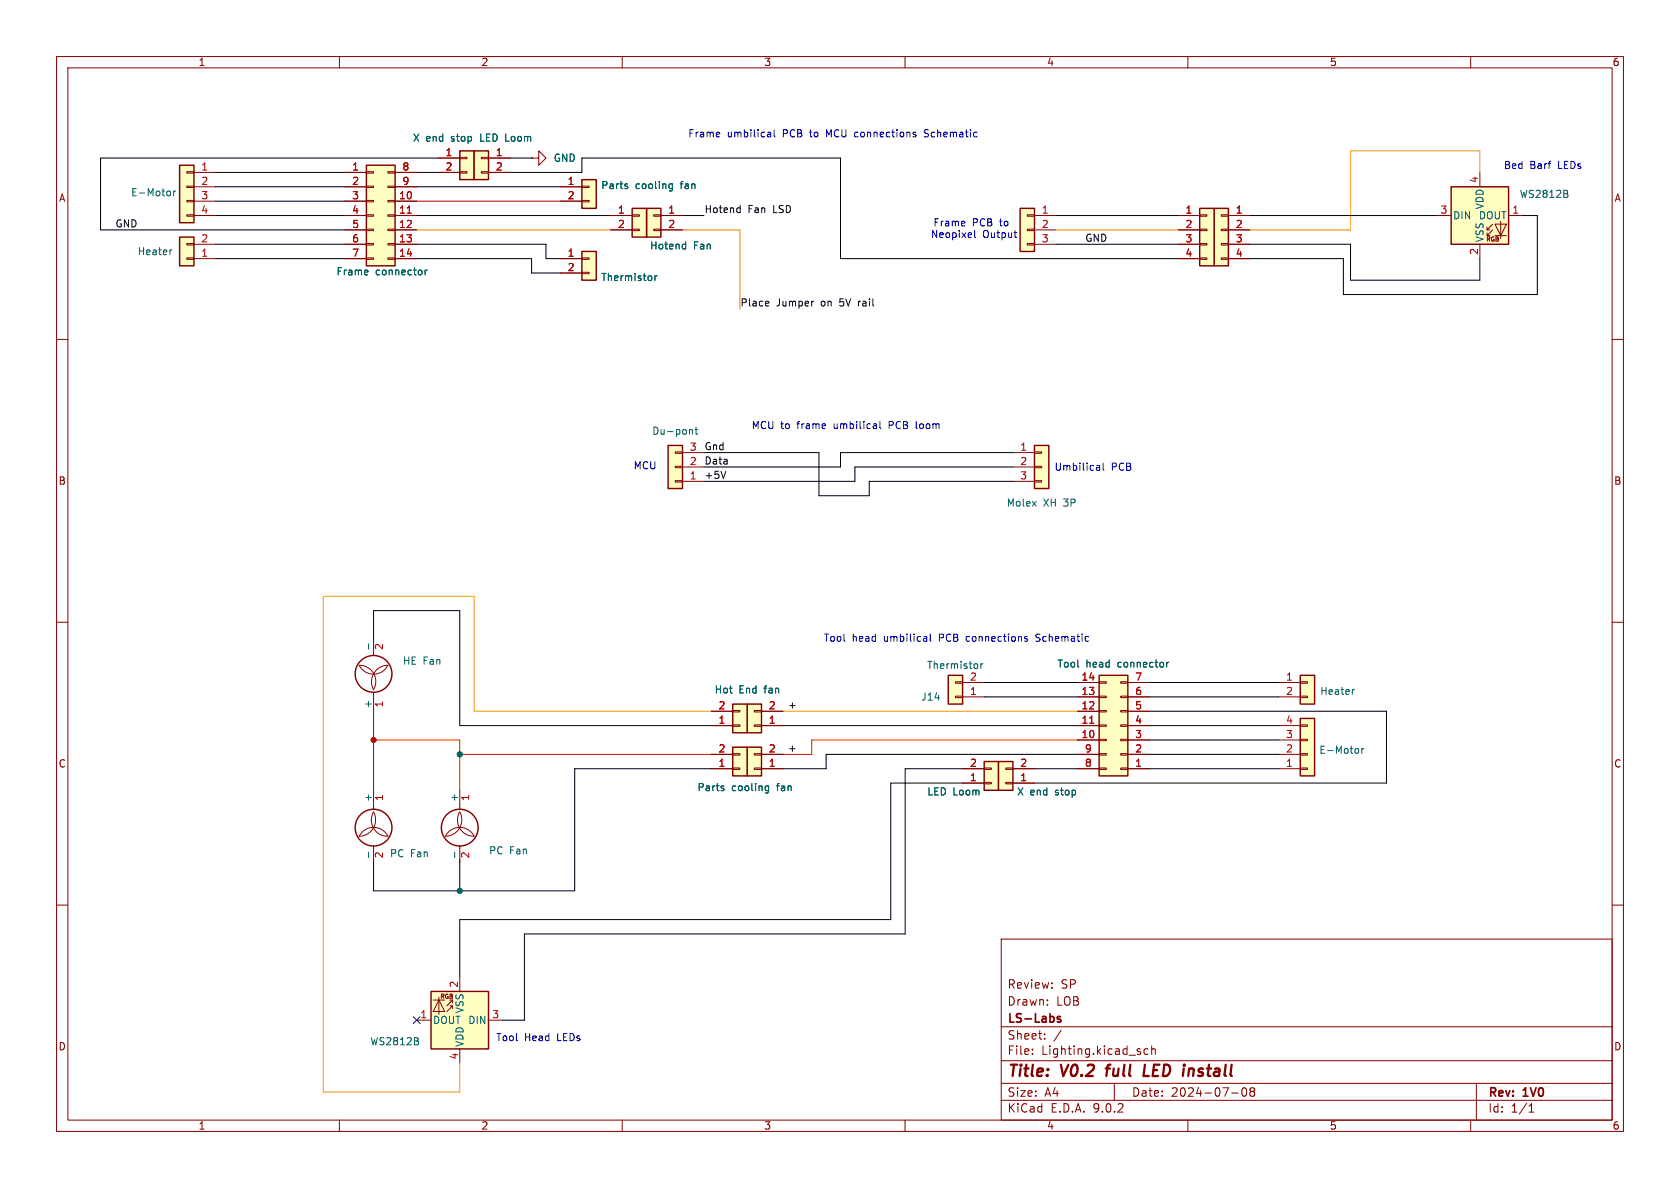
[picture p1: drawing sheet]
<svg xmlns="http://www.w3.org/2000/svg" width="297mm" height="210mm" viewBox="0 0 297 210" stroke-linecap="round" stroke-linejoin="round" font-family="sans-serif">
<g fill="none" stroke="#840000" stroke-width=".18">
<path d="M10 10h277v190h-277zM12 12h273v186h-273zM60 10v2M110 10v2M160 10v2M210 10v2M260 10v2M10 60h2M285 60h2M10 110h2M285 110h2M10 160h2"/>
<path d="M177 166h108v32h-108zM185.2 177.6v.1M185.2 176.8v.1M186 174.6v.1M186 173.8v.1M285 160h2M60 198v2M110 198v2M160 198v2M177 194.5h108M177 191.5h108M177 187.5h108"/>
<path d="M177 181.5h108M182.5 186.3v.1M182.5 185.5v.1M184.7 183.6v.1M184.7 182.8v.1M187.6 182.1l-1.3 2M197 191.5v3M203 185.5l-.5-.1-.3 .3v.4l.2 .2h.6M203.6 185.5l.2-.1 .4 .1v.9M203.6 184.9v1.5M210 198v2M217.7 193.2h1.2"/>
<path d="M219.7 192.4l.2-.1a.81 .81 0 0 1 .6 .6 .81 .81 0 0 1-.3 .8l-.2 .1a.81 .81 0 0 1-.3-1.4zM221.2 192.9l-.2-.2 .2-.4 .5 .1 .1 .2-.3 .3M221.2 192.9l-.2 .3v.5l.2 .1 .5-.1 .1-.2-.1-.4-.2-.2M221.2 192.9h.3M260 198v2M261 191.5v6.5M270.3 196.6h.9M270.3 195.5l.4-.4v1.5"/>
</g>
<path d="M195.5 188.9h.7M195.8 188.5l-.2 1.7M202.4 188.2l-.2 2h.9M210.5 188.9h.3" fill="none" stroke="#840000" stroke-width=".4"/>
<path d="M187.5 179.8l-.4-.1-.2 .2 .1 .2 .5 .2v.3h-.6" fill="none" stroke="#840000" stroke-width=".3"/>
<path d="M214.6 36.8h2.6v10.2h-2.6z" fill="#ffffc2"/>
<path d="M214.6 36.8h2.6v10.2h-2.6z" fill="none" stroke="#840000" stroke-width=".25"/>
<path d="M215.9 38h1.3v.2h-1.3zM217.2 38.1h3.8M215.9 40.5h1.3v.3h-1.3zM215.9 43.1h1.3v.2h-1.3zM215.9 45.6h1.3v.2h-1.3zM217.2 40.6h3.8M217.2 43.2h3.8M217.2 45.7h3.8" fill="none" stroke="#840000" stroke-width=".18"/>
<path d="M64.8 29.2h5v17.8h-5z" fill="#ffffc2"/>
<g fill="none" stroke="#840000" stroke-width=".25">
<path d="M64.8 29.2h5v17.8h-5z"/>
<circle cx="81.3" cy="146.3" r="3.3"/>
</g>
<g fill="none" stroke="#840000" stroke-width=".18">
<path d="M61 30.5h3.8M61 33h3.8M61 35.6h3.8M61 38.1h3.8M64.8 30.4h1.2v.2h-1.2zM64.8 32.9h1.2v.2h-1.2zM64.8 35.4h1.2v.3h-1.2zM64.8 38h1.2v.2h-1.2zM68.6 30.4h1.2v.2h-1.2zM68.6 32.9h1.2v.2h-1.2zM68.6 35.4h1.2v.3h-1.2zM68.6 38h1.2v.2h-1.2z"/>
<path d="M69.8 30.5h3.9M69.8 33h3.9M69.8 35.6h3.9M69.8 38.1h3.9M61 40.6h3.8M61 43.2h3.8M61 45.7h3.8M64.8 40.5h1.2v.3h-1.2zM64.8 43.1h1.2v.2h-1.2zM64.8 45.6h1.2v.2h-1.2zM68.6 40.5h1.2v.3h-1.2zM68.6 43.1h1.2v.2h-1.2z"/>
<path d="M68.6 45.6h1.2v.2h-1.2zM69.8 40.6h3.9M69.8 43.2h3.9M69.8 45.7h3.9M81.3 139.7v3.4M81.3 143.5a2.92 2.92 0 0 1-2.6 4.3 2.84 2.84 0 0 1 2.6-1.5 2.84 2.84 0 0 1 2.5 1.5 2.86 2.86 0 0 1-2.5-4.3zM81.3 149.6v2.8"/>
</g>
<path d="M72 37.7h.7" fill="none" stroke="#a90000" stroke-width=".18"/>
<path d="M65 47.8l.1 .2-.7 .2M75.2 47.7v.9M75.5 47.7l-.3 .3M80.4 150.6v1" fill="none" stroke="#006464" stroke-width=".18"/>
<path d="M31.7 29.2h2.6v10.2h-2.6z" fill="#ffffc2"/>
<path d="M31.7 29.2h2.6v10.2h-2.6z" fill="none" stroke="#840000" stroke-width=".25"/>
<path d="M33 30.4h1.3v.2h-1.3zM33 32.9h1.3v.2h-1.3zM33 35.4h1.3v.3h-1.3zM33 38h1.3v.2h-1.3zM34.3 30.5h3.8M34.3 33h3.8M34.3 35.6h3.8M34.3 38.1h3.8" fill="none" stroke="#840000" stroke-width=".18"/>
<path d="M29.9 33.8l.2 .2v.4l-.2 .2M30.7 33.8v.8M31 33.8l-.3 .2" fill="none" stroke="#006464" stroke-width=".18"/>
<path d="M256.5 33h10.2v10.2h-10.2z" fill="#ffffc2"/>
<path d="M254 38.1h2.5M261.6 30.5v2.5M263.9 39.6l-1 1v-.5M264.3 39.6h2l-1 2.1zM265.3 39.1v3.1M266.7 38.1h2.5M261.6 43.2v2.5M262.9 40.6h.5M262.9 41.7h.5M263.9 40.6l-1 1.1v-.6M264.3 41.7h2" fill="none" stroke="#840000" stroke-width=".18"/>
<path d="M256.5 33h10.2v10.2h-10.2z" fill="none" stroke="#840000" stroke-width=".25"/>
<path d="M277.1 34.3l.1 .2-.1 .3M277.1 33.8v.3" fill="none" stroke="#006464" stroke-width=".18"/>
<path d="M76.2 175.3h10.2v10.1h-10.2z" fill="#ffffc2"/>
<g fill="none" stroke="#840000" stroke-width=".18">
<path d="M63.5 117.6a2.86 2.86 0 0 1 2.5 4.3 2.92 2.92 0 0 1 2.6-4.3 2.84 2.84 0 0 1-2.6 1.6 2.84 2.84 0 0 1-2.5-1.6zM66 113v2.9M66 122.4v3.3M66 139.7v3.4M66 143.5a2.92 2.92 0 0 1-2.5 4.3 2.84 2.84 0 0 1 2.5-1.5 2.84 2.84 0 0 1 2.6 1.5 2.86 2.86 0 0 1-2.6-4.3zM66 149.6v2.8M76.6 176.8h2M77.6 176.3v3M77.6 176.8l1 2h-2zM79.5 177.8h.5M80 178.3v-.5l-1 1M80 177.3v-.5l-1 1"/>
<path d="M81.3 172.7v2.6M73.7 180.3h2.5M81.3 185.4v2.6M86.4 180.3h2.5"/>
</g>
<g fill="none" stroke="#840000" stroke-width=".25">
<path d="M76.2 175.3h10.2v10.1h-10.2z"/>
<circle cx="66" cy="119.1" r="3.3"/>
<circle cx="66" cy="146.3" r="3.3"/>
</g>
<path d="M65.1 113.8v1M65.1 150.6v1M73.9 184.1l.1 .2-.1 .3M73.9 183.5v.4" fill="none" stroke="#006464" stroke-width=".18"/>
<path d="M180.3 36.8h2.6v7.7h-2.6z" fill="#ffffc2"/>
<path d="M180.3 36.8h2.6v7.7h-2.6z" fill="none" stroke="#840000" stroke-width=".25"/>
<path d="M181.6 38h1.3v.2h-1.3zM182.9 38.1h3.8M181.6 40.5h1.3v.3h-1.3zM181.6 43.1h1.3v.2h-1.3zM182.9 40.6h3.8M182.9 43.2h3.8" fill="none" stroke="#840000" stroke-width=".18"/>
<path d="M229.9 127h2.5v10.2h-2.5z" fill="#ffffc2"/>
<path d="M229.9 127h2.5v10.2h-2.5z" fill="none" stroke="#840000" stroke-width=".25"/>
<path d="M226.1 135.9h3.8M226.1 133.4h3.8M226.1 130.8h3.8M226.1 128.3h3.8M229.9 135.8h1.2v.2h-1.2zM229.9 133.2h1.2v.3h-1.2zM229.9 130.7h1.2v.2h-1.2zM229.9 128.1h1.2v.3h-1.2z" fill="none" stroke="#840000" stroke-width=".18"/>
<path d="M240 132.3l.2 .3v.3l-.2 .3M240.7 132.3v.9M241.1 132.3l-.4 .3" fill="none" stroke="#006464" stroke-width=".18"/>
<path d="M194.3 119.4h5.1v17.8h-5.1z" fill="#ffffc2"/>
<path d="M194.3 119.4h5.1v17.8h-5.1z" fill="none" stroke="#840000" stroke-width=".25"/>
<g fill="none" stroke="#840000" stroke-width=".18">
<path d="M190.5 135.9h3.8M190.5 133.4h3.8M190.5 130.8h3.8M190.5 128.3h3.8M190.5 125.7h3.8M190.5 123.2h3.8M190.5 120.7h3.8M194.3 135.8h1.3v.2h-1.3zM194.3 133.2h1.3v.3h-1.3zM194.3 130.7h1.3v.2h-1.3zM194.3 128.1h1.3v.3h-1.3zM194.3 125.6h1.3v.3h-1.3z"/>
<path d="M194.3 123.1h1.3v.2h-1.3zM194.3 120.5h1.3v.3h-1.3zM198.1 135.8h1.3v.2h-1.3zM198.1 133.2h1.3v.3h-1.3zM198.1 130.7h1.3v.2h-1.3zM198.1 128.1h1.3v.3h-1.3zM198.1 125.6h1.3v.3h-1.3zM198.1 123.1h1.3v.2h-1.3zM198.1 120.5h1.3v.3h-1.3zM199.4 135.9h3.8M199.4 133.4h3.8M199.4 130.8h3.8"/>
<path d="M199.4 128.3h3.8M199.4 125.7h3.8M199.4 123.2h3.8M199.4 120.7h3.8"/>
</g>
<path d="M192.6 127.9h.8" fill="none" stroke="#a90000" stroke-width=".18"/>
<path d="M206.3 117.1v.8M206.6 117.1l-.3 .2" fill="none" stroke="#006464" stroke-width=".18"/>
<path d="M229.9 119.4h2.5v5.1h-2.5z" fill="#ffffc2"/>
<path d="M229.9 119.4h2.5v5.1h-2.5z" fill="none" stroke="#840000" stroke-width=".25"/>
<path d="M226.1 120.7h3.8M226.1 123.2h3.8M229.9 120.5h1.2v.3h-1.2zM229.9 123.1h1.2v.2h-1.2z" fill="none" stroke="#840000" stroke-width=".18"/>
<path d="M239.4 121.9l-.2 .1" fill="none" stroke="#006464" stroke-width=".18"/>
<path d="M182.9 78.7h2.5v7.7h-2.5z" fill="#ffffc2"/>
<path d="M182.9 78.7h2.5v7.7h-2.5z" fill="none" stroke="#840000" stroke-width=".25"/>
<path d="M182.9 79.9h1.2v.2h-1.2zM179.1 80h3.8M179.1 82.6h3.8M179.1 85.1h3.8M182.9 82.4h1.2v.3h-1.2zM182.9 85h1.2v.2h-1.2z" fill="none" stroke="#840000" stroke-width=".18"/>
<path d="M174 134.6h2.5v5.1h-2.5z" fill="#ffffc2"/>
<path d="M174 134.6h2.5v5.1h-2.5z" fill="none" stroke="#840000" stroke-width=".25"/>
<path d="M170.2 138.4h3.8M170.2 135.9h3.8M174 138.3h1.3v.3h-1.3zM174 135.8h1.3v.2h-1.3z" fill="none" stroke="#840000" stroke-width=".18"/>
<path d="M31.7 41.9h2.6v5.1h-2.6z" fill="#ffffc2"/>
<path d="M31.7 41.9h2.6v5.1h-2.6z" fill="none" stroke="#840000" stroke-width=".25"/>
<path d="M33 45.6h1.3v.2h-1.3zM33 43.1h1.3v.2h-1.3zM34.3 45.7h3.8M34.3 43.2h3.8" fill="none" stroke="#840000" stroke-width=".18"/>
<path d="M30.4 44.2h-.2" fill="none" stroke="#006464" stroke-width=".18"/>
<path d="M132.1 124.5h2.5v5h-2.5z" fill="#ffffc2"/>
<path d="M132.1 124.5h2.5v5h-2.5z" fill="none" stroke="#840000" stroke-width=".25"/>
<path d="M133.3 128.1h1.3v.3h-1.3zM133.3 125.6h1.3v.3h-1.3zM134.6 128.3h3.8M134.6 125.7h3.8" fill="none" stroke="#840000" stroke-width=".18"/>
<path d="M129.5 124.5h2.6v5h-2.6z" fill="#ffffc2"/>
<path d="M129.5 124.5h2.6v5h-2.6z" fill="none" stroke="#840000" stroke-width=".25"/>
<path d="M125.7 128.3h3.8M125.7 125.7h3.8M129.5 128.1h1.3v.3h-1.3zM129.5 125.6h1.3v.3h-1.3z" fill="none" stroke="#840000" stroke-width=".18"/>
<path d="M102.9 44.5h2.5v5h-2.5z" fill="#ffffc2"/>
<path d="M102.9 44.5h2.5v5h-2.5z" fill="none" stroke="#840000" stroke-width=".25"/>
<path d="M99.1 45.7h3.8M99.1 48.3h3.8M102.9 45.6h1.2v.2h-1.2zM102.9 48.1h1.2v.3h-1.2z" fill="none" stroke="#840000" stroke-width=".18"/>
<path d="M115.8 48.8v.8M116.1 48.8l-.3 .2" fill="none" stroke="#006464" stroke-width=".18"/>
<path d="M212.1 36.8h2.5v10.2h-2.5z" fill="#ffffc2"/>
<path d="M212.1 36.8h2.5v10.2h-2.5z" fill="none" stroke="#840000" stroke-width=".25"/>
<path d="M208.3 38.1h3.8M212.1 38h1.3v.2h-1.3zM208.3 40.6h3.8M208.3 43.2h3.8M208.3 45.7h3.8M212.1 40.5h1.3v.3h-1.3zM212.1 43.1h1.3v.2h-1.3zM212.1 45.6h1.3v.2h-1.3z" fill="none" stroke="#840000" stroke-width=".18"/>
<path d="M132.1 132.1h2.5v5.1h-2.5z" fill="#ffffc2"/>
<path d="M132.1 132.1h2.5v5.1h-2.5z" fill="none" stroke="#840000" stroke-width=".25"/>
<path d="M133.3 135.8h1.3v.2h-1.3zM133.3 133.2h1.3v.3h-1.3zM134.6 135.9h3.8M134.6 133.4h3.8" fill="none" stroke="#840000" stroke-width=".18"/>
<path d="M129.5 132.1h2.6v5.1h-2.6z" fill="#ffffc2"/>
<path d="M129.5 132.1h2.6v5.1h-2.6z" fill="none" stroke="#840000" stroke-width=".25"/>
<path d="M125.7 135.9h3.8M125.7 133.4h3.8M129.5 135.8h1.3v.2h-1.3zM129.5 133.2h1.3v.3h-1.3z" fill="none" stroke="#840000" stroke-width=".18"/>
<path d="M127.8 139.3l.2 .2-.2 .3M127.8 138.9l.2 .1M135.4 139.7h.5M135.4 139h.5M135.9 138.9v1.1l-.3 .2-.3-.1" fill="none" stroke="#006464" stroke-width=".18"/>
<path d="M118.1 78.7h2.5v7.7h-2.5z" fill="#ffffc2"/>
<path d="M118.1 78.7h2.5v7.7h-2.5z" fill="none" stroke="#840000" stroke-width=".25"/>
<path d="M119.4 79.9h1.2v.2h-1.2zM119.4 85h1.2v.2h-1.2zM119.4 82.4h1.2v.3h-1.2zM120.6 85.1h3.9M120.6 82.6h3.9M120.6 80h3.9" fill="none" stroke="#840000" stroke-width=".18"/>
<path d="M122 76h.4v.8M122.9 75.9h.4M123 75.5v1.1l.3 .2" fill="none" stroke="#006464" stroke-width=".18"/>
<path d="M114.3 36.8h2.5v5.1h-2.5z" fill="#ffffc2"/>
<path d="M114.3 36.8h2.5v5.1h-2.5z" fill="none" stroke="#840000" stroke-width=".25"/>
<path d="M115.6 38h1.2v.2h-1.2zM116.8 38.1h3.8M115.6 40.5h1.2v.3h-1.2zM116.8 40.6h3.8" fill="none" stroke="#840000" stroke-width=".18"/>
<path d="M120.9 43.2h.3M121.2 42.7v1.3M121.2 44h-.3" fill="none" stroke="#006464" stroke-width=".18"/>
<path d="M102.9 31.8h2.5v5h-2.5z" fill="#ffffc2"/>
<path d="M102.9 31.8h2.5v5h-2.5z" fill="none" stroke="#840000" stroke-width=".25"/>
<path d="M99.1 33h3.8M99.1 35.6h3.8M102.9 32.9h1.2v.2h-1.2zM102.9 35.4h1.2v.3h-1.2z" fill="none" stroke="#840000" stroke-width=".18"/>
<path d="M110.8 32.9l.2 .2-.2 .2M110.8 32.5l.1 .1M118.4 33.3h.5M118.4 32.6h.5M118.9 32.5v1l-.3 .3-.3-.1" fill="none" stroke="#006464" stroke-width=".18"/>
<path d="M111.8 36.8h2.5v5.1h-2.5z" fill="#ffffc2"/>
<path d="M111.8 36.8h2.5v5.1h-2.5z" fill="none" stroke="#840000" stroke-width=".25"/>
<path d="M107.9 38.1h3.9M111.8 38h1.2v.2h-1.2zM107.9 40.6h3.9M111.8 40.5h1.2v.3h-1.2z" fill="none" stroke="#840000" stroke-width=".18"/>
<path d="M81.3 26.7h2.5v5.1h-2.5z" fill="#ffffc2"/>
<path d="M81.3 26.7h2.5v5.1h-2.5z" fill="none" stroke="#840000" stroke-width=".25"/>
<path d="M77.5 27.9h3.8M77.5 30.5h3.8M81.3 27.8h1.2v.3h-1.2zM81.3 30.4h1.2v.2h-1.2z" fill="none" stroke="#840000" stroke-width=".18"/>
<path d="M83.8 26.7h2.6v5.1h-2.6z" fill="#ffffc2"/>
<path d="M83.8 26.7h2.6v5.1h-2.6z" fill="none" stroke="#840000" stroke-width=".25"/>
<path d="M85.1 27.8h1.3v.3h-1.3zM85.1 30.4h1.3v.2h-1.3zM86.4 27.9h3.8M86.4 30.5h3.8M94 27.9h1.2v-1.2l1.3 1.2-1.3 1.3v-1.3M94 27.9h.1" fill="none" stroke="#840000" stroke-width=".18"/>
<path d="M176.5 134.6h2.6v5.1h-2.6z" fill="#ffffc2"/>
<path d="M176.5 134.6h2.6v5.1h-2.6z" fill="none" stroke="#840000" stroke-width=".25"/>
<path d="M177.8 138.3h1.3v.3h-1.3zM177.8 135.8h1.3v.2h-1.3zM179.1 138.4h3.8M179.1 135.9h3.8" fill="none" stroke="#840000" stroke-width=".18"/>
<path d="M167.6 119.4h2.6v5.1h-2.6z" fill="#ffffc2"/>
<path d="M167.6 119.4h2.6v5.1h-2.6z" fill="none" stroke="#840000" stroke-width=".25"/>
<g fill="none" stroke="#840000" stroke-width=".18">
<path d="M61 38.1h3.8M61 30.5h3.8M61 33h3.8M61 35.6h3.8M69.8 38.1h3.9M69.8 30.5h3.9M69.8 33h3.9M69.8 35.6h3.9M77.5 30.5h3.8M77.5 27.9h3.8M86.4 30.5h3.8M86.4 27.9h3.8"/>
<path d="M94 27.9h.1M99.1 33h3.8M99.1 35.6h3.8M107.9 38.1h3.9M116.8 38.1h3.8M208.3 38.1h3.8M217.2 38.1h3.8M61 40.6h3.8M61 43.2h3.8M61 45.7h3.8M69.8 40.6h3.9M69.8 43.2h3.9"/>
<path d="M69.8 45.7h3.9M99.1 45.7h3.8M99.1 48.3h3.8M107.9 40.6h3.9M116.8 40.6h3.8M208.3 40.6h3.8M208.3 43.2h3.8M208.3 45.7h3.8M217.2 40.6h3.8M217.2 43.2h3.8M217.2 45.7h3.8M125.7 135.9h3.8"/>
<path d="M125.7 133.4h3.8M125.7 128.3h3.8M125.7 125.7h3.8M134.6 135.9h3.8M134.6 133.4h3.8M134.6 128.3h3.8M134.6 125.7h3.8M168.9 123.1h1.3v.2h-1.3zM168.9 120.5h1.3v.3h-1.3zM170.2 123.2h3.8M170.2 120.7h3.8M170.2 135.9h3.8"/>
<path d="M170.2 138.4h3.8M179.1 135.9h3.8M179.1 138.4h3.8M190.5 123.2h3.8M190.5 120.7h3.8M190.5 135.9h3.8M190.5 133.4h3.8M190.5 130.8h3.8M190.5 128.3h3.8M190.5 125.7h3.8M199.4 123.2h3.8M199.4 120.7h3.8"/>
<path d="M199.4 135.9h3.8M199.4 133.4h3.8M199.4 130.8h3.8M199.4 128.3h3.8M199.4 125.7h3.8"/>
</g>
<g fill="none" stroke="#006464" stroke-width=".18">
<path d="M110.8 32.9l.2 .2-.2 .2M110.8 32.5l.1 .1M118.4 33.3h.5M118.4 32.6h.5M118.9 32.5v1l-.3 .3-.3-.1M65 47.8l.1 .2-.7 .2M75.2 47.7v.9M75.5 47.7l-.3 .3M115.8 48.8v.8M116.1 48.8l-.3 .2M120.9 43.2h.3M121.2 42.7v1.3"/>
<path d="M121.2 44h-.3M173.4 117.3v.9M173.8 117.3l-.4 .3M206.3 117.1v.8M206.6 117.1l-.3 .2M127.8 139.3l.2 .2-.2 .3M127.8 138.9l.2 .1M135.4 139.7h.5M135.4 139h.5M135.9 138.9v1.1l-.3 .2-.3-.1"/>
</g>
<path d="M130.5 36.7l.3 .1M130.8 36.3v1.3M130.8 37.5l-.3 .1M135.7 53.3l.2 .3-.6 .1M135.9 54l-.2 .1M143.7 53.3h.2M128.3 83.3l-.4 1.3" fill="none" stroke="#0f0f0f" stroke-width=".18"/>
<g fill="none" stroke="#000" stroke-width=".18">
<path d="M38.1 30.5h22.9M38.1 33h22.9M38.1 35.6h22.9M38.1 38.1h22.9M73.7 30.5h3.8M73.7 33h25.4M73.7 38.1h34.2M77.5 27.9h-59.7v12.7h43.2M90.2 30.5h12.7v-2.6h45.7v17.8h59.7M90.2 27.9h3.8M120.6 38.1h3.9M186.7 38.1h21.6"/>
<path d="M221 38.1h33M269.2 38.1h2.6v14h-34.3v-6.4h-16.5M38.1 45.7h22.9M38.1 43.2h22.9M73.7 43.2h22.8v2.5h2.6M73.7 45.7h20.3v2.6h5.1M186.7 43.2h21.6M221 43.2h17.8v6.3h22.8v-3.8M124.5 80h20.3v7.6h8.9v-2.5h25.4M179.1 80h-30.5v2.6h-24.1M179.1 82.6h-28v2.5h-26.6M66 113v-5h15.3v20.3h44.4"/>
<path d="M125.7 135.9h-24.1v21.6h-35.6v-5.1M138.4 128.3h52.1M170.2 138.4h-12.7v24.2h-76.2v10.1M170.2 135.9h-10.2v29.2h-67.3v15.2h-3.8M174 120.7h16.5M174 123.2h16.5M182.9 135.9h7.6M190.5 133.4h-44.5v2.5h-7.6M203.2 133.4h22.9M203.2 135.9h22.9M203.2 128.3h22.9M203.2 125.7h41.9v12.7h-62.2"/>
<path d="M203.2 120.7h22.9M203.2 123.2h22.9M203.2 130.8h22.9M81.3 152.4v5.1"/>
</g>
<path d="M261.6 30.5v-3.8h-22.8v13.9h-17.8M73.7 40.6h34.2M120.6 40.6h10.2v14M186.7 40.6h21.6M125.7 125.7h-41.9v-20.3h-26.7v87.6h24.2v-5M138.4 125.7h52.1" fill="none" stroke="#f90" stroke-width=".18"/>
<path d="M73.7 35.6h25.4M66 125.7v14M66 130.8h15.3v8.9M81.3 133.4h44.4M190.5 130.8h-47v2.6h-5.1" fill="none" stroke="#f00" stroke-width=".18"/>
<path d="M73.1 179.7l1.2 1.2M74.3 179.7l-1.2 1.2" fill="none" stroke="#000084" stroke-width=".18"/>
<g fill="none" stroke="#0000c2" stroke-width=".18">
<path d="M127.2 23.4v.3l-.6 .1M135.8 23.4h.3l.2 .1v.7M136.3 24.1l-.5 .1M136.3 23.7h-.5M136.9 22.9v1.1l.1 .2M161.6 23.4h.3M161.6 23.8h.3l.1 .2-.2 .2h-.3M163.4 24.1l.5 .1M164 22.9h-.4l-.2 .3 .1 .3 .4 .1M170.5 39.2l.1 .2-.6 .1M172.3 40.7v1.1l.2 .2M179.3 41.1h.4"/>
<path d="M179.6 42h.1M155.6 74.5v1.1l.1 .2M162 74.5v1.1l.2 .2M194 82.3h.4v.8M194.4 83.1h-.4M194.4 82.6h-.4M195 81.9v1.1l.2 .1M163.7 112.5l.1 .2v.7M163.8 113.3l-.1 .1M163.8 112.8l-.1 .1M164.4 112.1v1.1l.2 .2M181.2 112.9l.5 .2-.1 .2-.3 .1"/>
<path d="M181.2 112.6h.4M183.1 113.3l.2 .1M183.4 112.1l-.3 .2 .3 .4"/>
</g>
<path d="M72 37.7h.7M192.6 127.9h.8" fill="none" stroke="#a90000" stroke-width=".18"/>
<g fill="#009600" stroke="#009600" stroke-width=".18">
<circle cx="81.3" cy="157.5" r=".46"/>
<circle cx="81.3" cy="133.4" r=".46"/>
</g>
<circle cx="66" cy="130.8" r=".46" fill="#f00" stroke="#f00" stroke-width=".18"/>
<g font-size="2.8" fill="#840000">
<text x="178" y="190.9">Title:</text>
<text x="187.7" y="190.9">V0.2</text>
<text x="196.5" y="190.9">full</text>
<text x="203.8" y="190.9">LED</text>
<text x="211.6" y="190.9">install</text>
</g>
<g font-size="2.1" fill="#840000">
<text x="178" y="178">Drawn:</text>
<text x="178" y="175">Review:</text>
<text x="186.7" y="178">LOB</text>
<text x="187.5" y="175">SP</text>
<text x="178" y="184">Sheet:</text>
<text x="178" y="181.2">LS-Labs</text>
<text x="178" y="186.7">File:</text>
<text x="184.1" y="186.7">Lighting.kicad_sch</text>
<text x="178" y="196.9">KiCad</text>
<text x="178" y="194.1">Size:</text>
<text x="184.7" y="194.1">A4</text>
<text x="185.7" y="196.9">E.D.A.</text>
<text x="193.3" y="196.9">9.0.2</text>
<text x="200" y="194.1">Date:</text>
<text x="207" y="194.1">2024-07-08</text>
<text x="263" y="194.3">Rev:</text>
<text x="263" y="196.9">Id:</text>
<text x="267.1" y="196.9">1/1</text>
<text x="269.4" y="194.3">1V0</text>
</g>
<g font-size="1.8" fill="#840000">
<text x="35" y="11.9">1</text>
<text x="85" y="11.9">2</text>
<text x="135" y="11.9">3</text>
<text x="185" y="11.9">4</text>
<text x="235" y="11.9">5</text>
<text x="285" y="11.9">6</text>
<text x="10.3" y="35.9">A</text>
<text x="285.3" y="35.9">A</text>
<text x="10.3" y="85.9">B</text>
<text x="285.3" y="85.9">B</text>
<text x="10.3" y="135.9">C</text>
<text x="285.3" y="135.9">C</text>
<text x="10.3" y="185.9">D</text>
<text x="285.3" y="185.9">D</text>
<text x="35" y="199.9">1</text>
<text x="85" y="199.9">2</text>
<text x="135" y="199.9">3</text>
<text x="185" y="199.9">4</text>
<text x="235" y="199.9">5</text>
<text x="285" y="199.9">6</text>
</g>
<g font-size="1.8" fill="#006464">
<text x="72.9" y="25.2">X end</text>
<text x="79.8" y="25.2">stop</text>
<text x="84.6" y="25.2">LED Loom</text>
<text x="97.8" y="28.8">GND</text>
<text x="23.1" y="34.9">E-Motor</text>
<text x="106.2" y="33.6">Parts</text>
<text x="112.3" y="33.6">cooling</text>
<text x="120.4" y="33.6">fan</text>
<text x="268.6" y="35.2">WS2812B</text>
<text x="256.8" y="39">DIN</text>
<text x="261.3" y="39">DOUT</text>
<text x="262.5" y="37.1" transform="rotate(-90 262.5 37.1)">VDD</text>
<text x="24.2" y="45.3">Heater</text>
<text x="114.8" y="44.3">Hotend</text>
<text x="122.6" y="44.3">Fan</text>
<text x="262.5" y="42.9" transform="rotate(-90 262.5 42.9)">VSS</text>
<text x="59.4" y="48.9">Frame</text>
<text x="66.4" y="48.9">connector</text>
<text x="106.2" y="49.9">Thermistor</text>
<text x="115.2" y="77.1">Du-pont</text>
<text x="177.9" y="89.8">Molex</text>
<text x="184.4" y="89.8">XH</text>
<text x="188.1" y="89.8">3P</text>
<text x="71.1" y="117.7">HE Fan</text>
<text x="163.8" y="118.5">Thermistor</text>
<text x="186.9" y="118.2">Tool</text>
<text x="192" y="118.2">head</text>
<text x="197.7" y="118.2">connector</text>
<text x="65.8" y="125.3" transform="rotate(-90 65.8 125.3)">+</text>
<text x="126.2" y="122.8">Hot</text>
<text x="130.6" y="122.8">End</text>
<text x="135.2" y="122.8">fan</text>
<text x="162.8" y="124.1">J14</text>
<text x="233.3" y="123">Heater</text>
<text x="233.1" y="133.5">E-Motor</text>
<text x="65.8" y="141.9" transform="rotate(-90 65.8 141.9)">+</text>
<text x="81" y="141.9" transform="rotate(-90 81 141.9)">+</text>
<text x="123.2" y="140.1">Parts</text>
<text x="129.3" y="140.1">cooling</text>
<text x="137.5" y="140.1">fan</text>
<text x="163.8" y="140.8">LED Loom</text>
<text x="179.7" y="140.8">X end</text>
<text x="186.6" y="140.8">stop</text>
<text x="68.8" y="151.7">PC</text>
<text x="72.5" y="151.7">Fan</text>
<text x="86.4" y="151.2">PC</text>
<text x="90.1" y="151.2">Fan</text>
<text x="82.1" y="179.2" transform="rotate(-90 82.1 179.2)">VSS</text>
<text x="65.4" y="185">WS2812B</text>
<text x="76.5" y="181.2">DOUT DIN</text>
<text x="82.1" y="185.2" transform="rotate(-90 82.1 185.2)">VDD</text>
</g>
<g font-size="1.8" fill="#a90000">
<text x="78.7" y="27.7">1</text>
<text x="87.6" y="27.7">1</text>
<text x="35.5" y="30.2">1</text>
<text x="35.5" y="32.8">2</text>
<text x="35.5" y="35.3">3</text>
<text x="62.2" y="30.2">1</text>
<text x="62.2" y="32.8">2</text>
<text x="62.2" y="35.3">3</text>
<text x="70.4" y="35.3">10</text>
<text x="71" y="30.2">8</text>
<text x="71" y="32.8">9</text>
<text x="78.7" y="30.2">2</text>
<text x="87.6" y="30.2">2</text>
<text x="100.3" y="32.8">1</text>
<text x="100.3" y="35.3">2</text>
<text x="261.4" y="32.5" transform="rotate(-90 261.4 32.5)">4</text>
<text x="35.5" y="37.8">4</text>
<text x="62.2" y="37.8">4</text>
<text x="62.2" y="40.4">5</text>
<text x="70.4" y="37.8">11</text>
<text x="70.4" y="40.4">12</text>
<text x="109.1" y="37.8">1</text>
<text x="109.1" y="40.4">2</text>
<text x="118" y="37.8">1</text>
<text x="118" y="40.4">2</text>
<text x="184.1" y="37.8">1</text>
<text x="184.1" y="40.4">2</text>
<text x="209.5" y="37.8">1</text>
<text x="209.5" y="40.4">2</text>
<text x="218.4" y="37.8">1</text>
<text x="218.4" y="40.4">2</text>
<text x="254.6" y="37.8">3</text>
<text x="267.3" y="37.8">1</text>
<text x="35.5" y="45.5">1</text>
<text x="35.5" y="42.9">2</text>
<text x="62.2" y="42.9">6</text>
<text x="62.2" y="45.5">7</text>
<text x="70.4" y="42.9">13</text>
<text x="70.4" y="45.5">14</text>
<text x="100.3" y="45.5">1</text>
<text x="184.1" y="42.9">3</text>
<text x="209.5" y="42.9">3</text>
<text x="209.5" y="45.5">4</text>
<text x="218.4" y="42.9">3</text>
<text x="218.4" y="45.5">4</text>
<text x="261.4" y="45.2" transform="rotate(-90 261.4 45.2)">2</text>
<text x="100.3" y="48">2</text>
<text x="121.8" y="82.3">2</text>
<text x="121.8" y="79.8">3</text>
<text x="180.3" y="79.8">1</text>
<text x="180.3" y="82.3">2</text>
<text x="121.8" y="84.8">1</text>
<text x="180.3" y="84.8">3</text>
<text x="68" y="115" transform="rotate(-90 68 115)">2</text>
<text x="68" y="125.2" transform="rotate(-90 68 125.2)">1</text>
<text x="126.9" y="125.5">2</text>
<text x="135.8" y="125.5">2</text>
<text x="171.4" y="122.9">1</text>
<text x="171.4" y="120.4">2</text>
<text x="191.1" y="125.5">12</text>
<text x="191.1" y="122.9">13</text>
<text x="191.1" y="120.4">14</text>
<text x="200.6" y="125.5">5</text>
<text x="200.6" y="122.9">6</text>
<text x="200.6" y="120.4">7</text>
<text x="227.3" y="120.4">1</text>
<text x="227.3" y="122.9">2</text>
<text x="126.9" y="128">1</text>
<text x="135.8" y="128">1</text>
<text x="191.1" y="130.6">10</text>
<text x="191.1" y="128">11</text>
<text x="200.6" y="130.6">3</text>
<text x="200.6" y="128">4</text>
<text x="227.3" y="130.6">3</text>
<text x="227.3" y="128">4</text>
<text x="126.9" y="135.6">1</text>
<text x="126.9" y="133.1">2</text>
<text x="135.8" y="135.6">1</text>
<text x="135.8" y="133.1">2</text>
<text x="171.4" y="135.6">2</text>
<text x="180.3" y="135.6">2</text>
<text x="191.7" y="135.6">8</text>
<text x="191.7" y="133.1">9</text>
<text x="200.6" y="135.6">1</text>
<text x="200.6" y="133.1">2</text>
<text x="227.3" y="135.6">1</text>
<text x="227.3" y="133.1">2</text>
<text x="68" y="141.7" transform="rotate(-90 68 141.7)">1</text>
<text x="83.3" y="141.7" transform="rotate(-90 83.3 141.7)">1</text>
<text x="171.4" y="138.2">1</text>
<text x="180.3" y="138.2">1</text>
<text x="68" y="151.8" transform="rotate(-90 68 151.8)">2</text>
<text x="83.3" y="151.8" transform="rotate(-90 83.3 151.8)">2</text>
<text x="81" y="174.7" transform="rotate(-90 81 174.7)">2</text>
<text x="74.2" y="180.1">1</text>
<text x="86.9" y="180.1">3</text>
<text x="81" y="187.4" transform="rotate(-90 81 187.4)">4</text>
</g>
<g font-size="1.8" fill="#0000c2">
<text x="121.6" y="24.5">Frame</text>
<text x="128.6" y="24.5">umbilical</text>
<text x="138.5" y="24.5">PCB</text>
<text x="143.5" y="24.5">to</text>
<text x="146.5" y="24.5">MCU connections</text>
<text x="164.3" y="24.5">Schematic</text>
<text x="265.8" y="30.1">Bed</text>
<text x="270.4" y="30.1">Barf</text>
<text x="275.5" y="30.1">LEDs</text>
<text x="164.9" y="40.2">Frame</text>
<text x="171.9" y="40.2">PCB</text>
<text x="176.9" y="40.2">to</text>
<text x="164.5" y="42.3">Neopixel</text>
<text x="173.7" y="42.3">Output</text>
<text x="132.8" y="76.1">MCU to</text>
<text x="141.1" y="76.1">frame</text>
<text x="147.7" y="76.1">umbilical</text>
<text x="157.6" y="76.1">PCB</text>
<text x="162.6" y="76.1">loom</text>
<text x="111.9" y="83.2">MCU</text>
<text x="186.3" y="83.4">Umbilical</text>
<text x="196.4" y="83.4">PCB</text>
<text x="145.5" y="113.6">Tool</text>
<text x="150.6" y="113.6">head</text>
<text x="156.3" y="113.6">umbilical</text>
<text x="166.3" y="113.6">PCB</text>
<text x="171.3" y="113.6">connections</text>
<text x="183.8" y="113.6">Schematic</text>
<text x="87.6" y="184.3">Tool</text>
<text x="92.7" y="184.3">Head</text>
<text x="98.6" y="184.3">LEDs</text>
</g>
<g font-size="1.8" fill="#0f0f0f">
<text x="20.3" y="40.3">GND</text>
<text x="124.5" y="37.8">Hotend</text>
<text x="132.2" y="37.8">Fan</text>
<text x="136.8" y="37.8">LSD</text>
<text x="191.8" y="42.8">GND</text>
<text x="130.8" y="54.3">Place</text>
<text x="137.2" y="54.3">Jumper</text>
<text x="145.2" y="54.3">on</text>
<text x="148.7" y="54.3">5V</text>
<text x="152.2" y="54.3">rail</text>
<text x="124.5" y="82.2">Data</text>
<text x="124.5" y="79.7">Gnd</text>
<text x="124.5" y="84.7">+5V</text>
<text x="139.2" y="125.4">+</text>
<text x="139.2" y="133">+</text>
</g>
<g font-size="1.1" fill="#840000">
<text x="262.6" y="42.9">RGB</text>
<text x="77.7" y="176.8">RGB</text>
</g>
</svg>
